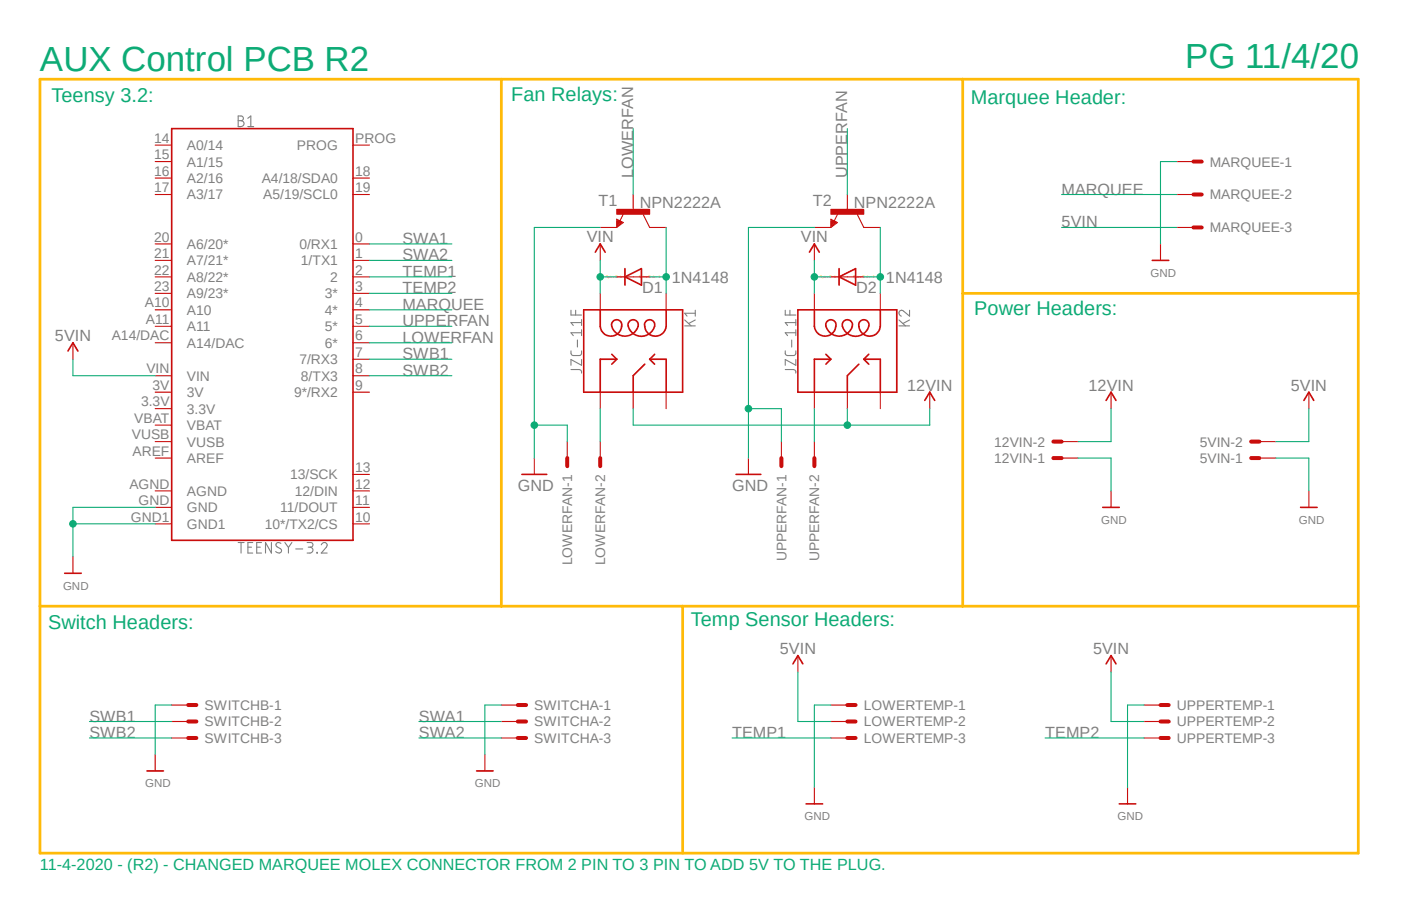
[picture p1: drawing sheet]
<svg xmlns="http://www.w3.org/2000/svg" width="432mm" height="279mm" viewBox="0 0 432 279" stroke-linecap="round" stroke-linejoin="round" font-family="sans-serif">
<path d="M9.7 9.9l412.4 259.6M422.1 9.9l-412.4 259.6" fill="none" stroke="#fff" stroke-width=".31"/>
<g fill="none" stroke="#808080" stroke-width=".34">
<path d="M73.4 35.8h.9a.72 .72 0 0 1 .7 .7 .72 .72 0 0 1-.7 .7 .91 .91 0 0 1 .9 .9 .91 .91 0 0 1-.9 .9h-.9zM73.4 37.2h.9M76.4 39h1.8M76.4 36.5l.9-.7v3.2M176 95.7v1.5h3.2M177.4 95.7v1.5M179.2 99.5h-3.2l.7 .9M179.2 98.6v1.8M211 98.7l2 1.8M214.3 98.7l-2 1M214.3 96.6h-3.3l.8 .9M214.3 95.7v1.8"/>
<path d="M242 95.7v1.5h3.3M243.5 95.7v1.5M245.3 98.6v1.8M245.3 99.5h-3.3l.7 .9M277.1 98.7l2 1.8M280.3 95.7v1.8l-1.8-1.5a.89 .89 0 0 0-1.4 .2 .89 .89 0 0 0 .7 1.3M280.3 98.7l-2 1M176 114h2.8l.4 .4v.7M176 108.2l.1 1 .6 .4h2.1l.4-.4v-1M178 104.9v2.1M179.2 102.6h-3.2l.7 .9M179.2 101.7v1.8"/>
<path d="M179.2 110.9v1.7l-3.2-1.7v1.7M211 100.5h3.3M242 114h2.8l.4 .4 .1 .7M242 108.2l.1 1 .6 .4h2.1l.4-.4 .1-1M244 104.9v2.1M245.3 101.7v1.8M245.3 110.9v1.7l-3.3-1.7v1.7M245.3 102.6h-3.3l.7 .9M277.1 100.5h3.2M73.4 167.3h1.8M74.3 167.3v3.3M76.4 168.7h1.1"/>
<path d="M77.9 167.3h-1.5v3.3h1.5M79.1 168.7h1.1M80.6 167.3h-1.5v3.3h1.5M83.7 167.3v3.3l-1.9-3.3v3.3M86.6 167.6a.85 .85 0 0 0-1.1-.3 .85 .85 0 0 0-.4 1l1.3 .9a.74 .74 0 0 1 .2 1 .74 .74 0 0 1-1 .3l-.6-.4M87.8 167.3l1.1 1.5M88.9 168.8v1.8M90 167.3l-1.1 1.5M91.1 169.3h2.2M94.7 167.3h1.1a.72 .72 0 0 1 .7 .7 .72 .72 0 0 1-.7 .7h-.8M95.5 168.7a.91 .91 0 0 1 1 1 .91 .91 0 0 1-1 .9h-.8M97.7 170.3l.1 .3z"/>
<path d="M99 168a.9 .9 0 0 1 1.3-.7 .9 .9 0 0 1 .3 1.4l-1.6 1.9h1.8"/>
</g>
<path d="M256.1 67.6l2 1-2 1.5zM258.3 65.7l-1.2 2.5M264.2 66.1l2 4" fill="none" stroke="#c90d0c" stroke-width=".34"/>
<path d="M256.3 68.1v1.5l1.3-1-1-.5v.8l.5-.3" fill="none" stroke="#c90d0c" stroke-width=".51"/>
<path d="M256.1 64.6h10.1v1.5h-10.1z" fill-rule="evenodd" fill="#c90d0c"/>
<path d="M256.1 64.6h10.1v1.5h-10.1z" fill="none" stroke="#c90d0c" stroke-width=".31"/>
<g fill="none" stroke="#c90d0c" stroke-width=".34">
<path d="M47.8 44.7h5.1M47.8 49.8h5.1M47.8 54.9h5.1M47.8 60h5.1M108.8 44.7h5.1M108.8 54.9h5.1M108.8 60h5.1M261.2 60v5.1M47.8 75.2h5.1M108.8 75.2h5.1M190.1 67.6l2 1-2 1.5zM192.3 65.7l-1.2 2.5"/>
<path d="M198.2 66.1l2 4M251 70.1h5.1M251 75.2v5.1M266.2 70.1h5.1M47.8 85.4h5.1M47.8 80.3h5.1M47.8 90.5h5.1M47.8 95.5h5.1M108.8 85.4h5.1M108.8 80.3h5.1M108.8 90.5h5.1M108.8 95.5h5.1"/>
<path d="M251 90.5v5M256.1 85.4h10.1M271.3 90.5v5M22.5 105.7v5.1M47.8 115.9h5.1M47.8 100.6h5.1M47.8 105.7h5.1M108.8 115.9h5.1M108.8 100.6h5.1M108.8 105.7h5.1M108.8 110.8h5.1M47.8 131.1h5.1"/>
<path d="M47.8 126h5.1M47.8 120.9h5.1M47.8 136.2h5.1M108.8 120.9h5.1M174.8 136.2v5.1M185 136.2v5.1M240.8 136.2v5.1M251 120.9v5.1M251 136.2v5.1M261.2 120.9v5.1M271.3 120.9v5.1M403.4 120.9v5.1"/>
<path d="M47.8 156.5h5.1M47.8 151.4h5.1M47.8 141.3h5.1M108.8 156.5h5.1M108.8 151.4h5.1M108.8 146.3h5.1M230.7 141.3v5M403.4 151.4v5.1M22.5 171.7v5.1M47.8 161.5h5.1M108.8 161.5h5.1M342.4 202.2v5.1"/>
<path d="M352.6 217.4h5.1M149.4 232.7v5M352.6 222.5h5.1M352.6 227.6h5.1M347.5 242.8v5.1"/>
</g>
<g fill="none" stroke="#c90d0c" stroke-width=".51">
<path d="M52.9 39.7h55.9v126.9h-55.9zM190.3 68.1v1.5l1.3-1-1-.5v.8l.5-.3M249.5 77.8l1.5-2.6 1.5 2.6M245.9 95.5h30.5v25.4h-30.5zM251 95.5v5.1a3.3 3.3 0 0 0 4 3 3.3 3.3 0 0 0 2.3-4.4 1.64 1.64 0 0 0-2.3-.2 1.64 1.64 0 0 0-.2 2.3 4.1 4.1 0 0 0 4.6 2.3 4.1 4.1 0 0 0 3.3-3.9 1.64 1.64 0 0 0-2.4-.8 1.64 1.64 0 0 0-.4 2.4 4.1 4.1 0 0 0 4.6 2.3 4.1 4.1 0 0 0 3.3-3.9 1.6 1.6 0 0 0-2-1 1.6 1.6 0 0 0-1.1 1.9 3.3 3.3 0 0 0 3.3 3.1 3.3 3.3 0 0 0 3.3-3.1v-5.1M258.6 85.4l5.1-2.6v5.1zM258.6 82.8v5.1M21 108.2l1.5-2.5 1.5 2.5M254.6 109.3l1.5 1.5M256.1 110.8h-5.1v10.1M256.1 110.8l-1.5 1.5M264.7 112.3l-3.5 3.6v5"/>
<path d="M266.2 110.8h5.1v10.1M266.2 110.8l1.6 1.5M267.8 109.3l-1.6 1.5M401.9 123.5l1.5-2.6 1.5 2.6M226.9 146.3h7.6M400.9 156.5h5M19.9 176.8h5.1M340.9 204.7l1.5-2.5 1.6 2.5M146.9 237.7h5.1M345 247.9h5.1"/>
</g>
<path d="M174.8 141.3v2.5M185 141.3v2.5M240.8 141.3v2.5M251 141.3v2.5M357.7 217.4h2.5M357.7 222.5h2.5M357.7 227.6h2.5" fill="none" stroke="#c90d0c" stroke-width="1.2"/>
<path d="M190.1 64.6h10.1v1.5h-10.1z" fill-rule="evenodd" fill="#c90d0c"/>
<path d="M190.1 64.6h10.1v1.5h-10.1z" fill="none" stroke="#c90d0c" stroke-width=".31"/>
<g fill="none" stroke="#c90d0c" stroke-width=".34">
<path d="M195.2 60v5.1M362.8 49.8h5M362.8 60h5M185 70.1h5.1M185 75.2v5.1M200.2 70.1h5.1M357.7 75.2v5.1M362.8 70.1h5M185 90.5v5M190.1 85.4h10.1M205.3 90.5v5M185 120.9v5.1"/>
<path d="M195.2 120.9v5.1M205.3 120.9v5.1M286.6 120.9v5.1M327.2 136.2h5.1M342.4 120.9v5.1M388.2 136.2h5M164.7 141.3v5M327.2 141.3h5.1M342.4 151.4v5.1M388.2 141.3h5M52.9 217.4h5.1M154.5 217.4h5.1"/>
<path d="M245.9 202.2v5.1M256.1 217.4h5.1M47.8 232.7v5M52.9 222.5h5.1M52.9 227.6h5.1M154.5 222.5h5.1M154.5 227.6h5.1M256.1 222.5h5.1M256.1 227.6h5.1M251 242.8v5.1"/>
</g>
<g fill="none" stroke="#c90d0c" stroke-width=".51">
<path d="M183.5 77.8l1.5-2.6 1.5 2.6M179.9 95.5h30.5v25.4h-30.5zM185 95.5v5.1a3.3 3.3 0 0 0 4 3 3.3 3.3 0 0 0 2.3-4.4 1.65 1.65 0 0 0-2.3-.2 1.65 1.65 0 0 0-.2 2.3 4.2 4.2 0 0 0 4.4 2.3 4.2 4.2 0 0 0 3.5-3.5 1.63 1.63 0 0 0-2.3-1.3 1.63 1.63 0 0 0-.5 2.5 4.2 4.2 0 0 0 4.4 2.4 4.2 4.2 0 0 0 3.5-3.6 1.58 1.58 0 0 0-1.8-1.5 1.58 1.58 0 0 0-1.3 2 3.3 3.3 0 0 0 3.3 3.1 3.3 3.3 0 0 0 3.3-3.1v-5.1M192.6 85.4l5.1-2.6v5.1zM192.6 82.8v5.1M355.1 80.3h5.1M188.6 109.3l1.5 1.5M190.1 110.8h-5.1v10.1M190.1 110.8l-1.5 1.5M198.7 112.3l-3.5 3.6v5M200.2 110.8h5.1v10.1M200.2 110.8l1.6 1.5"/>
<path d="M201.8 109.3l-1.6 1.5M285 123.5l1.6-2.6 1.5 2.6M340.9 123.5l1.5-2.6 1.6 2.6M160.9 146.3h7.6M339.9 156.5h5.1M244.4 204.7l1.5-2.5 1.5 2.5M45.3 237.7h5.1M248.5 247.9h5"/>
</g>
<g fill="none" stroke="#c90d0c" stroke-width="1.2">
<path d="M367.8 49.8h2.6M367.8 60h2.6M367.8 70.1h2.6M324.7 136.2h2.5M385.6 136.2h2.6M324.7 141.3h2.5M385.6 141.3h2.6M58 217.4h2.5M159.6 217.4h2.5M261.2 217.4h2.5M58 222.5h2.5M58 227.6h2.5"/>
<path d="M159.6 222.5h2.5M159.6 227.6h2.5M261.2 222.5h2.5M261.2 227.6h2.5"/>
</g>
<path d="M251 70.1h-20.3v71.2M230.7 126h10.1v10.2" fill="none" stroke="#0dab76" stroke-width=".34"/>
<circle cx="230.7" cy="126" r="1.01" fill="#0dab76"/>
<circle cx="230.7" cy="126" r="1.01" fill="none" stroke="#0dab76" stroke-width=".31"/>
<path d="M47.8 156.5h-25.3v15.2M393.2 141.3h10.2v10.1M22.5 161.5h25.3" fill="none" stroke="#0dab76" stroke-width=".34"/>
<circle cx="22.5" cy="161.5" r="1.01" fill="#0dab76"/>
<circle cx="22.5" cy="161.5" r="1.01" fill="none" stroke="#0dab76" stroke-width=".31"/>
<path d="M185 70.1h-20.3v71.2M164.7 131.1h10.1v5.1" fill="none" stroke="#0dab76" stroke-width=".34"/>
<circle cx="164.7" cy="131.1" r="1.01" fill="#0dab76"/>
<circle cx="164.7" cy="131.1" r="1.01" fill="none" stroke="#0dab76" stroke-width=".31"/>
<path d="M195.2 39.7v20.3M362.8 49.8h-5.1v25.4M271.3 70.1v20.4M266.2 85.4h5.1M113.9 105.7h25.4M332.3 141.3h10.1v10.1M52.9 217.4h-5.1v15.3M154.5 217.4h-5.1v15.3M256.1 217.4h-5.1v25.4M352.6 217.4h-5.1v25.4" fill="none" stroke="#0dab76" stroke-width=".34"/>
<circle cx="271.3" cy="85.4" r="1.01" fill="#0dab76"/>
<circle cx="271.3" cy="85.4" r="1.01" fill="none" stroke="#0dab76" stroke-width=".31"/>
<path d="M205.3 70.1v20.4M200.2 85.4h5.1" fill="none" stroke="#0dab76" stroke-width=".34"/>
<circle cx="205.3" cy="85.4" r="1.01" fill="#0dab76"/>
<circle cx="205.3" cy="85.4" r="1.01" fill="none" stroke="#0dab76" stroke-width=".31"/>
<path d="M261.2 39.7v20.3M113.9 90.5h25.4M113.9 85.4h25.4M113.9 100.6h25.4M195.2 126v5.1h91.4M261.2 126v5.1M342.4 126v10.2h-10.1M225.6 227.6h30.5M322.1 227.6h30.5" fill="none" stroke="#0dab76" stroke-width=".34"/>
<circle cx="261.2" cy="131.1" r="1.01" fill="#0dab76"/>
<circle cx="261.2" cy="131.1" r="1.01" fill="none" stroke="#0dab76" stroke-width=".31"/>
<path d="M251 80.3v10.2M251 85.4h5.1M22.5 110.8v5.1h25.3M286.6 126v5.1M403.4 126v10.2h-10.2" fill="none" stroke="#0dab76" stroke-width=".34"/>
<circle cx="251" cy="85.4" r="1.01" fill="#0dab76"/>
<circle cx="251" cy="85.4" r="1.01" fill="none" stroke="#0dab76" stroke-width=".31"/>
<path d="M185 80.3v10.2M185 85.4h5.1" fill="none" stroke="#0dab76" stroke-width=".34"/>
<circle cx="185" cy="85.4" r="1.01" fill="#0dab76"/>
<circle cx="185" cy="85.4" r="1.01" fill="none" stroke="#0dab76" stroke-width=".31"/>
<g fill="none" stroke="#0dab76" stroke-width=".34">
<path d="M327.2 60h35.6M113.9 75.2h25.4M327.2 70.1h35.6M113.9 95.5h25.4M113.9 80.3h25.4M113.9 110.8h25.4M113.9 115.9h25.4M185 126v10.2M251 126v10.2M245.9 207.3v15.2h10.2M342.4 207.3v15.2h10.2M27.6 222.5h25.3"/>
<path d="M27.6 227.6h25.3M129.1 222.5h25.4M129.1 227.6h25.4"/>
</g>
<path d="M12.3 24.4h406.3v238.7h-406.3zM154.5 24.4v162.5M296.7 24.4v162.5M296.7 90.5h121.9M12.3 186.9h406.3M210.4 186.9v76.2" fill="none" stroke="#ffba08" stroke-width=".85"/>
<g font-size="10.8" fill="#0dab76">
<text x="12.3" y="21.9">AUX Control PCB R2</text>
<text x="365.3" y="20.9">PG 11/4/20</text>
</g>
<g font-size="6.1" fill="#0dab76">
<text x="15.9" y="31.5">Teensy 3.2:</text>
<text x="157.6" y="31">Fan Relays:</text>
<text x="299.3" y="32">Marquee Header:</text>
<text x="300.3" y="97.1">Power Headers:</text>
<text x="14.9" y="194.1">Switch Headers:</text>
<text x="212.9" y="193">Temp Sensor Headers:</text>
</g>
<g font-size="5" fill="#808080">
<text x="195.2" y="54.9" transform="rotate(-90 195.2 54.9)">LOWERFAN</text>
<text x="261.2" y="54.9" transform="rotate(-90 261.2 54.9)">UPPERFAN</text>
<text x="327.2" y="60">MARQUEE</text>
<text x="184.5" y="63.5">T1</text>
<text x="197.2" y="64.1">NPN2222A</text>
<text x="250.5" y="63.5">T2</text>
<text x="263.2" y="64.1">NPN2222A</text>
<text x="327.2" y="70.1">5VIN</text>
<text x="124" y="75.2">SWA1</text>
<text x="180.8" y="74.7">VIN</text>
<text x="246.8" y="74.7">VIN</text>
<text x="124" y="80.3">SWA2</text>
<text x="124" y="85.4">TEMP1</text>
<text x="207.1" y="87.4">1N4148</text>
<text x="273.1" y="87.4">1N4148</text>
<text x="124" y="90.5">TEMP2</text>
<text x="124" y="95.5">MARQUEE</text>
<text x="197.9" y="90.4">D1</text>
<text x="263.9" y="90.4">D2</text>
<text x="124" y="100.6">UPPERFAN</text>
<text x="16.9" y="105.2">5VIN</text>
<text x="124" y="105.7">LOWERFAN</text>
<text x="124" y="110.8">SWB1</text>
<text x="124" y="115.9">SWB2</text>
<text x="279.6" y="120.4">12VIN</text>
<text x="335.5" y="120.4">12VIN</text>
<text x="397.8" y="120.4">5VIN</text>
<text x="159.6" y="151.4">GND</text>
<text x="225.6" y="151.4">GND</text>
<text x="240.4" y="201.7">5VIN</text>
<text x="336.9" y="201.7">5VIN</text>
<text x="27.6" y="222.5">SWB1</text>
<text x="27.6" y="227.6">SWB2</text>
<text x="129.1" y="222.5">SWA1</text>
<text x="129.1" y="227.6">SWA2</text>
<text x="225.6" y="227.6">TEMP1</text>
<text x="322.1" y="227.6">TEMP2</text>
</g>
<text font-size="5" fill="#0dab76" x="12.3" y="268.2">11-4-2020 - (R2) - CHANGED MARQUEE MOLEX CONNECTOR FROM 2 PIN TO 3 PIN TO ADD 5V TO THE PLUG.</text>
<g font-size="4.3" fill="#808080">
<text x="47.5" y="44.1">14</text>
<text x="57.6" y="46.3">A0/14</text>
<text x="91.5" y="46.3">PROG</text>
<text x="109.5" y="44.1">PROG</text>
<text x="47.5" y="49.1">15</text>
<text x="57.6" y="51.3">A1/15</text>
<text x="372.9" y="51.3">MARQUEE-1</text>
<text x="47.5" y="54.2">16</text>
<text x="47.5" y="59.3">17</text>
<text x="57.6" y="56.4">A2/16</text>
<text x="80.7" y="56.4">A4/18/SDA0</text>
<text x="109.5" y="54.2">18</text>
<text x="109.5" y="59.3">19</text>
<text x="57.6" y="61.5">A3/17</text>
<text x="81.2" y="61.5">A5/19/SCL0</text>
<text x="372.9" y="61.5">MARQUEE-2</text>
<text x="372.9" y="71.7">MARQUEE-3</text>
<text x="47.5" y="74.5">20</text>
<text x="57.6" y="76.8">A6/20*</text>
<text x="92.3" y="76.8">0/RX1</text>
<text x="109.5" y="74.5">0</text>
<text x="47.5" y="79.6">21</text>
<text x="57.6" y="81.8">A7/21*</text>
<text x="92.8" y="81.8">1/TX1</text>
<text x="109.5" y="79.6">1</text>
<text x="47.5" y="84.7">22</text>
<text x="47.5" y="89.7">23</text>
<text x="57.6" y="86.9">A8/22*</text>
<text x="101.8" y="86.9">2</text>
<text x="109.5" y="89.7">3</text>
<text x="109.5" y="84.7">2</text>
<text x="44.7" y="94.8">A10</text>
<text x="57.6" y="92">A9/23*</text>
<text x="100.1" y="92">3*</text>
<text x="109.5" y="94.8">4</text>
<text x="45" y="99.9">A11</text>
<text x="57.6" y="97.1">A10</text>
<text x="100.1" y="97.1">4*</text>
<text x="109.5" y="99.9">5</text>
<text x="34.5" y="105">A14/DAC</text>
<text x="57.6" y="102.1">A11</text>
<text x="57.6" y="107.2">A14/DAC</text>
<text x="100.1" y="107.2">6*</text>
<text x="100.1" y="102.1">5*</text>
<text x="109.5" y="105">6</text>
<text x="92.3" y="112.3">7/RX3</text>
<text x="109.5" y="110.1">7</text>
<text x="45.1" y="115.1">VIN</text>
<text x="57.6" y="117.4">VIN</text>
<text x="92.8" y="117.4">8/TX3</text>
<text x="109.5" y="115.1">8</text>
<text x="43.5" y="125.3">3.3V</text>
<text x="47" y="120.2">3V</text>
<text x="57.6" y="122.5">3V</text>
<text x="90.6" y="122.5">9*/RX2</text>
<text x="109.5" y="120.2">9</text>
<text x="41.4" y="130.4">VBAT</text>
<text x="57.6" y="127.5">3.3V</text>
<text x="40.6" y="135.5">VUSB</text>
<text x="57.6" y="132.6">VBAT</text>
<text x="57.6" y="137.7">VUSB</text>
<text x="306.4" y="137.7">12VIN-2</text>
<text x="369.8" y="137.7">5VIN-2</text>
<text x="40.9" y="140.5">AREF</text>
<text x="57.6" y="142.8">AREF</text>
<text x="306.4" y="142.8">12VIN-1</text>
<text x="369.8" y="142.8">5VIN-1</text>
<text x="89.5" y="147.9">13/SCK</text>
<text x="109.5" y="145.6">13</text>
<text x="39.9" y="150.7">AGND</text>
<text x="42.7" y="155.8">GND</text>
<text x="57.6" y="152.9">AGND</text>
<text x="90.8" y="152.9">12/DIN</text>
<text x="109.5" y="155.8">11</text>
<text x="109.5" y="150.7">12</text>
<text x="40.3" y="160.9">GND1</text>
<text x="57.6" y="158">GND</text>
<text x="86.4" y="158">11/DOUT</text>
<text x="109.5" y="160.9">10</text>
<text x="57.6" y="163.1">GND1</text>
<text x="81.6" y="163.1">10*/TX2/CS</text>
<text x="242.4" y="173.1" transform="rotate(-90 242.4 173.1)">UPPERFAN-1</text>
<text x="252.5" y="173.1" transform="rotate(-90 252.5 173.1)">UPPERFAN-2</text>
<text x="176.4" y="174.3" transform="rotate(-90 176.4 174.3)">LOWERFAN-1</text>
<text x="186.5" y="174.3" transform="rotate(-90 186.5 174.3)">LOWERFAN-2</text>
<text x="63.1" y="218.9">SWITCHB-1</text>
<text x="164.7" y="218.9">SWITCHA-1</text>
<text x="266.2" y="218.9">LOWERTEMP-1</text>
<text x="362.8" y="218.9">UPPERTEMP-1</text>
<text x="63.1" y="224">SWITCHB-2</text>
<text x="164.7" y="224">SWITCHA-2</text>
<text x="266.2" y="224">LOWERTEMP-2</text>
<text x="362.8" y="224">UPPERTEMP-2</text>
<text x="63.1" y="229.1">SWITCHB-3</text>
<text x="164.7" y="229.1">SWITCHA-3</text>
<text x="266.2" y="229.1">LOWERTEMP-3</text>
<text x="362.8" y="229.1">UPPERTEMP-3</text>
</g>
<g font-size="3.6" fill="#808080">
<text x="354.6" y="85.4">GND</text>
<text x="339.4" y="161.5">GND</text>
<text x="400.4" y="161.5">GND</text>
<text x="19.4" y="181.9">GND</text>
<text x="44.8" y="242.8">GND</text>
<text x="146.4" y="242.8">GND</text>
<text x="247.9" y="253">GND</text>
<text x="344.5" y="253">GND</text>
</g>
<g font-size="1.1" fill="#ffba08">
<text x="186.7" y="85.8">SpiceOrder 2</text>
<text x="196.9" y="85.8">SpiceOrder 1</text>
<text x="252.7" y="85.8">SpiceOrder 2</text>
<text x="262.9" y="85.8">SpiceOrder 1</text>
</g>
</svg>
